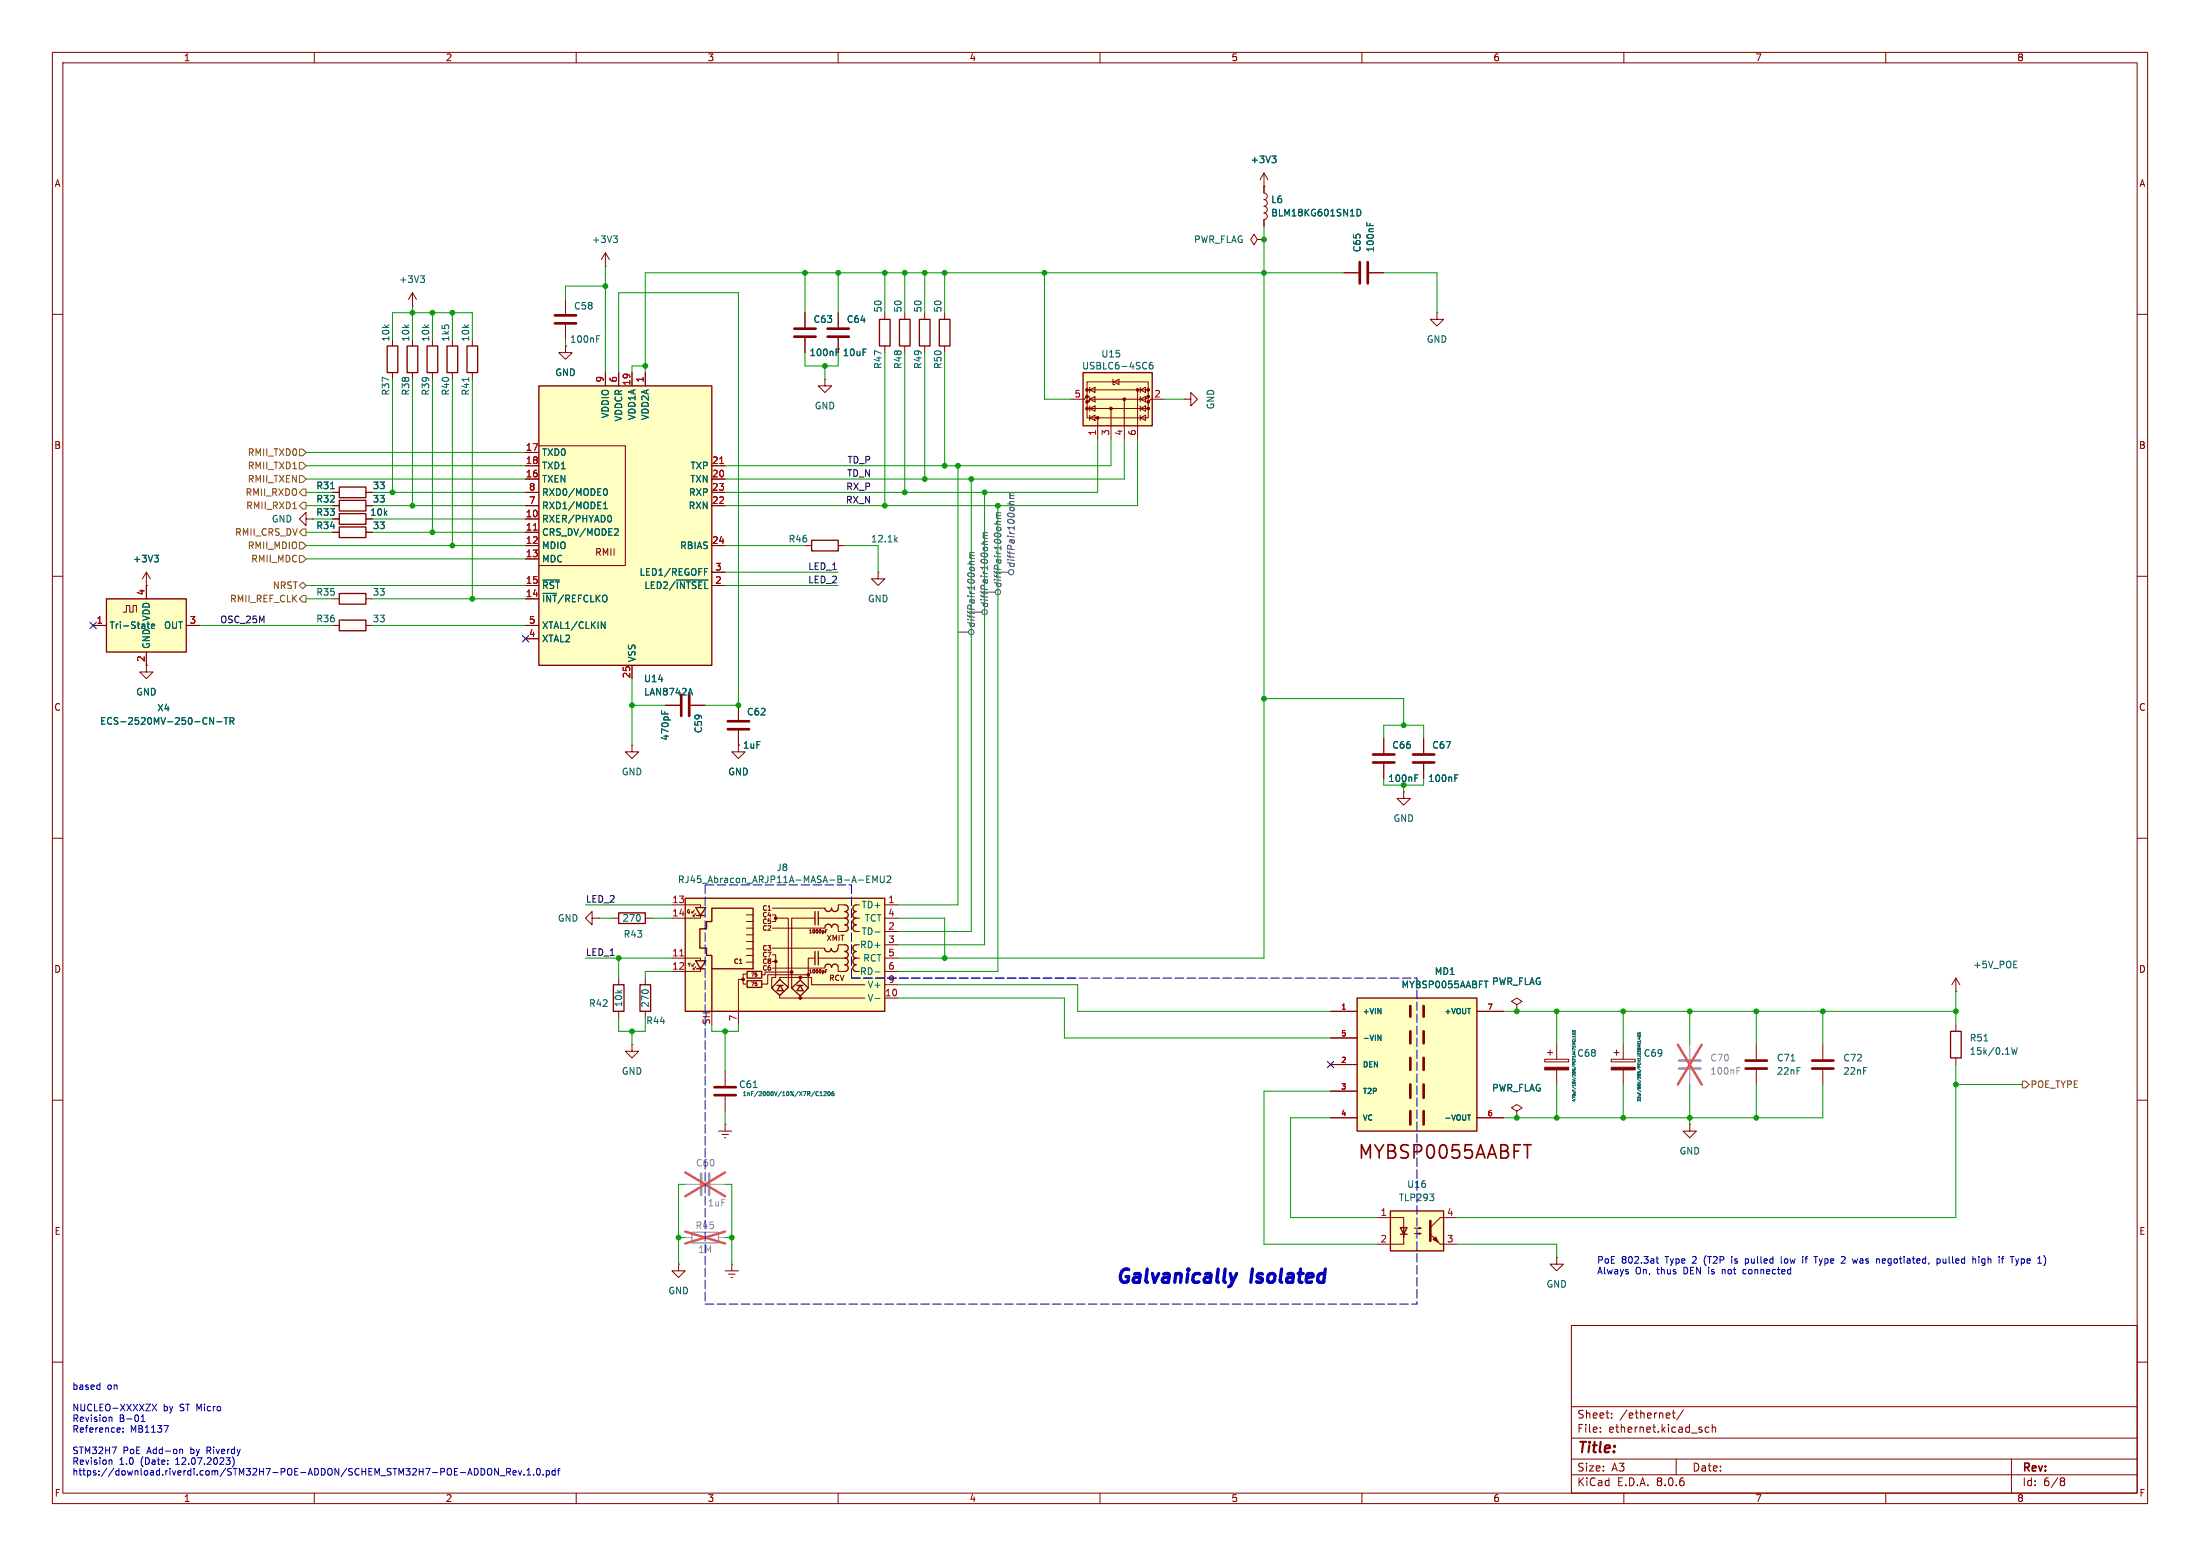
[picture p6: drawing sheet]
<svg xmlns="http://www.w3.org/2000/svg" width="420mm" height="297mm" viewBox="0 0 420 297" stroke-linecap="round" stroke-linejoin="round" font-family="sans-serif">
<g fill="none" stroke="#840000" stroke-width=".19">
<path d="M10 10h400v277h-400zM12 12h396v273h-396zM60 10v2M110 10v2M160 10v2M210 10v2M260 10v2M310 10v2M360 10v2M10 60h2M176.5 59.7v1.3M408 60h2"/>
<path d="M176.5 66v1.3M10 110h2M63.5 119.4h1.3M69.8 119.4h1.3M408 110h2M10 160h2M408 160h2M113 175.3v-1.3l-1.2 1.3 1.2 1.2v-1.2h1.3M114.3 175.3h.1M116.8 175.3h1.3M123.2 175.3h1.3M123.2 186.7v1.3"/>
<path d="M123.2 193v1.3M10 210h2M408 210h2M10 260h2M129.5 241.3v1.3h1.3l-1.3 1.2-1.2-1.2h1.2M129.5 241.3h.1M138.4 242.6h2.6M139.1 243.2h1.2M139.6 243.8h.2M139.7 241.3h.1M139.7 241.3v1.3M300 253h108v32h-108z"/>
<path d="M408 260h2M300 278.5h108M300 274.5h108M300 268.5h108M305.5 273.2v.2M305.5 272.5v.1M307.7 270.5v.2M307.7 269.8v.1M319.2 269.7h.6M319.4 269.2v1.3l.4 .2M320 278.5v3M321.4 269.1l-1.3 1.9"/>
<path d="M326.2 272.5l-.4-.1-.3 .3 .2 .6h.5M326.9 272.5l.2-.1 .3 .1 .1 .9M326.9 271.9v1.5M384 278.5v6.5M60 285v2M110 285v2M160 285v2M210 285v2M260 285v2M300 281.5h108M310 285v2M360 285v2"/>
<path d="M393.6 282.1h.3l.3 .3-.3 .3M393.6 282.7h.3M393.9 282.7l.2 .2 .1 .4-.3 .3h-.3"/>
</g>
<path d="M175.5 61h2v5h-2zM64.8 118.4h5v2h-5zM118.1 174.2h5.1v2.1h-5.1zM122.2 188h2v5h-2z" fill="none" stroke="#840000" stroke-width=".25"/>
<path d="M132.1 235.2h5.1v2h-5.1z" fill="none" stroke="#a1a1a1" stroke-width=".25"/>
<path d="M130.8 236.2h1.3M137.2 236.2h1.2" fill="none" stroke="#a1a1a1" stroke-width=".19"/>
<path d="M130.8 235.1l7.6 2.3M138.4 235.1l-7.6 2.3" fill="none" stroke="#e65255" stroke-width=".46"/>
<path d="M20.3 114.3h15.3v10.2h-15.3z" fill="#ffffc2"/>
<path d="M167.9 61h2v5h-2zM171.7 61h2v5h-2zM179.3 61h2.1v5h-2.1zM20.3 114.3h15.3v10.2h-15.3zM64.8 113.3h5v2h-5z" fill="none" stroke="#840000" stroke-width=".25"/>
<g fill="none" stroke="#840000" stroke-width=".19">
<path d="M153.7 59.7v2.8M160 59.7v2.8M168.9 59.7v1.3M172.7 59.7v1.3M180.3 59.7v1.3M153.7 64.5v2.8M160 64.5v2.8M168.9 66v1.3M172.7 66v1.3M180.3 66v1.3M17.8 119.4h2.5M23.5 116.8h.6v-1.2h.7v1.2h.6v-1.2h.6v1.2"/>
<path d="M27.9 111.8h.1M27.9 109.2v5.1M27.9 109.2l-.7 1.3M27.9 109.2l.8 1.3M35.6 119.4h2.5M63.5 114.3h1.3M69.8 114.3h1.3M27.9 124.5v3.8h1.3l-1.3 1.2-1.2-1.2h1.2M120.6 199.4v1.3h1.3l-1.3 1.2-1.2-1.2h1.2M120.6 199.4h.1M138.4 204.5v2.8M138.4 209.3v2.8"/>
</g>
<g fill="none" stroke="#006464" stroke-width=".19">
<path d="M159.6 67.2h.4M159.6 66.6h.6M28.2 118.7v1.1M29 119.2l-.1 .6M29.3 119.1l.2 .3-.6 .1M29.5 106h.7l-.4 .5M29.5 119.9l-.2 .1M30 106.5l.2 .2v.3l-.2 .3M40.8 137v1.2l-.8-1.2v1.2M41.4 137.8h.9M42.8 137h.7M43.1 137v1.2"/>
<path d="M43.9 137.6h.6l.1-.2v-.3l-.7-.1v1.2M44.2 137.6l.4 .6M143.8 207.6h.7M155.8 209l.4 .1M156.2 208.4l-.4 .1M156.5 209.1h.5M156.5 208.6l.3-.2v.7M157.3 208.4h.3l.1 .2-.5 .5h.5M158.1 208.4h.1a.38 .38 0 0 1 .3 .4 .38 .38 0 0 1-.4 .3l-.1-.3zM159.2 208.4l-.4 .1v.5l.1 .1h.3v-.4h-.3l-.1 .1"/>
</g>
<path d="M151.6 62.7h4.1M151.6 64.3h4.1M158 62.7h4.1M158 64.3h4.1M136.4 207.5h4.1M136.4 209h4.1" fill="none" stroke="#840000" stroke-width=".51"/>
<path d="M130.8 171.5h38.1v21.5h-38.1z" fill="#ffffc2"/>
<g fill="#840000" stroke="#840000" stroke-width=".19">
<circle cx="154.3" cy="186.1" r=".25"/>
<circle cx="152.8" cy="190.5" r=".25"/>
<circle cx="152.8" cy="186.6" r=".25"/>
<circle cx="151.1" cy="185.5" r=".25"/>
<circle cx="148.1" cy="183.5" r=".25"/>
<circle cx="148.1" cy="175.3" r=".25"/>
<circle cx="141.9" cy="186.9" r=".25"/>
</g>
<g fill="none" stroke="#840000" stroke-width=".25">
<path d="M130.8 171.5h38.1v21.5h-38.1zM132.8 173.2h1.9l-1 1.6zM133 174.8h1.5M135.9 173.4h7.9v11.5h-7.9v-2.5h-1v-1.4h-1.3v-3.7h1.3v-1.4h1zM155.6 174v2.5M156.2 174v2.5M157.5 173.4a.64 .64 0 0 0 .6 .6 .64 .64 0 0 0 .6-.6 .64 .64 0 0 0 .7 .6 .64 .64 0 0 0 .6-.6M157.5 177a.64 .64 0 0 1 .6-.6 .64 .64 0 0 1 .6 .6 .64 .64 0 0 1 .7-.6 .64 .64 0 0 1 .6 .6M161.3 172.7a.64 .64 0 0 1 .6 .7 .64 .64 0 0 1-.6 .6 .64 .64 0 0 1 .6 .6 .64 .64 0 0 1-.6 .7 .64 .64 0 0 1 .6 .6 .64 .64 0 0 1-.6 .6 .64 .64 0 0 1 .6 .7 .64 .64 0 0 1-.6 .6M163.4 172.7a.63 .63 0 0 0-.6 .7 .63 .63 0 0 0 .6 .6 .64 .64 0 0 0-.6 .6 .64 .64 0 0 0 .6 .7 .64 .64 0 0 0-.6 .6 .64 .64 0 0 0 .6 .6 .64 .64 0 0 0-.6 .7 .64 .64 0 0 0 .6 .6M132.8 183.4h1.9l-1 1.5zM133 184.9h1.5"/>
<path d="M135.9 184.9v8.1M142.6 187.2h2.8v1.3h-2.8zM142.6 185.4h2.8v1.3h-2.8zM148.3 188.1h1.2M148.8 186.9l1.7 1.6-1.7 1.5-1.5-1.4zM149 188.1l.5 1h-1.2zM151.1 188.6l1.7-1.5 1.5 1.5-1.5 1.5zM152.1 188.1h1.2M152.8 188.1l.5 1h-1.2zM155.6 181.6v2.6M156.2 181.6v2.6M157.4 181a.64 .64 0 0 0 .7 .7 .64 .64 0 0 0 .6-.7 .64 .64 0 0 0 .6 .7 .64 .64 0 0 0 .7-.7"/>
<path d="M157.5 184.7a.64 .64 0 0 1 .6-.7 .64 .64 0 0 1 .6 .7 .64 .64 0 0 1 .7-.7 .64 .64 0 0 1 .6 .7M161.3 184.2a.64 .64 0 0 1 .6 .6 .64 .64 0 0 1-.6 .6M161.3 180.3a.64 .64 0 0 1 .6 .7 .64 .64 0 0 1-.6 .6 .64 .64 0 0 1 .6 .6 .64 .64 0 0 1-.6 .7 .64 .64 0 0 1 .6 .6 .64 .64 0 0 1-.6 .7M163.4 184.2a.63 .63 0 0 0-.6 .6 .63 .63 0 0 0 .6 .6M163.4 180.3a.63 .63 0 0 0-.6 .7 .63 .63 0 0 0 .6 .6 .64 .64 0 0 0-.6 .6 .64 .64 0 0 0 .6 .7 .64 .64 0 0 0-.6 .6 .64 .64 0 0 0 .6 .7"/>
</g>
<g fill="none" stroke="#840000" stroke-width=".19">
<path d="M226.1 76.2h1.2v-1.3l1.3 1.3-1.3 1.3v-1.3M226.1 76.2h.1M167.6 109.2v1.3h1.3l-1.3 1.3-1.2-1.3h1.2M167.6 109.2h.1M128.3 172.7h5.4v.5M132.1 174v.2M132.3 174.6v.3M132.6 173.7l-.5 .5h.2M132.8 174.4l-.5 .5h.3M133.7 174.8v.5h-5.4M142.5 177.2h1.3M142.5 179.7h1.3"/>
<path d="M142.5 178.4h1.3M142.5 175.9h1.3M142.5 174.6h1.3M147.4 174.6h.7v1.3h-.7M147.4 177.2h10.1M147.4 173.4h10.1M148.1 175.3h2.4v13.2M155.6 175.3h-4.5v13.3M156.2 175.3h5.1M157.6 177.8h.2M157.9 177.5h-.3v.6M160 177.2v.6h1.3"/>
<path d="M161.3 172.7h-1.3v.7M163.4 177.8h.7M163.4 175.3h.7M163.4 172.7h.7M168.9 177.8h2.5M168.9 175.3h2.5M168.9 172.7h2.5M128.3 182.9h5.4v.5M132.1 184.2v.2M132.3 184.8v.2M132.6 183.9l-.5 .5h.2M132.8 184.5l-.5 .5h.3"/>
<path d="M133.7 184.9v.5h-5.4M141.9 186.9h-.9v8.7M142.5 185.9h-.6v1.9h.6M142.5 182.4h1.3M142.5 181.1h1.3M142.5 183.6h1.3M147.4 182.2h.7v1.3h-.7M147.4 184.8h10.1M147.4 181h10M148.1 183.4v3.2h-.8v2M148.8 186.9v-.3h6.1v1.4h10.2M148.8 190v.5h16.3"/>
<path d="M151.1 185.5h-5.1v.6h-.6M152.8 190.1v.3M153 186.6h-.2v.5M154.3 186.1h-7.7v1.7h-1.2M155.6 182.9h-1.3v5.7M156.2 182.9h5.1M157.6 185.4h.2M157.9 185.1h-.3v.6M160 184.8v.6h1.3M161.3 180.3h-1.3v.7M163.4 185.4h.7M163.4 182.9h.7"/>
<path d="M163.4 180.3h.7M168.9 185.4h2.5M168.9 182.9h2.5M168.9 180.3h2.5M168.9 190.5h2.5M168.9 188h2.5"/>
</g>
<path d="M163.9 168h1M165.5 167.8h.4M166.1 167.2h-.6v1.3h.6M166.6 168.5v-1.3l.4 .9 .5-.9v1.3M167 177.9h1M168.1 167.2v1l.2 .3 .4-.1 .1-.2v-1M169.3 167.3l.5-.1 .3 .4-.8 .9h.8M167 190.6h1M167 185.5h1" fill="none" stroke="#006464" stroke-width=".19"/>
<path d="M129.8 182.5h.7" fill="none" stroke="#a90000" stroke-width=".19"/>
<path d="M206.8 71.1h13.2v10.2h-13.2z" fill="#ffffc2"/>
<g fill="#840000" stroke="#840000" stroke-width=".19">
<circle cx="209.5" cy="79.8" r=".25"/>
<circle cx="219.2" cy="78" r=".25"/>
<circle cx="212.1" cy="78" r=".25"/>
<circle cx="207.5" cy="78" r=".25"/>
<circle cx="219.2" cy="76.7" r=".25"/>
<circle cx="207.5" cy="76.7" r=".25"/>
<circle cx="214.6" cy="76.2" r=".25"/>
<circle cx="219.2" cy="75.7" r=".25"/>
<circle cx="207.5" cy="75.7" r=".25"/>
<circle cx="219.2" cy="74.4" r=".25"/>
<circle cx="217.2" cy="74.4" r=".25"/>
<circle cx="207.5" cy="74.4" r=".25"/>
</g>
<g fill="none" stroke="#840000" stroke-width=".19">
<path d="M241.3 35.6h.1M241.3 33l-.8 1.3M241.3 33v2.6M241.3 33l.8 1.3M207.5 74.4v-1.5h11.7v1.5M207.5 78v1.8h11.7v-1.8M207.5 75.7l-.5 .5h-2.5M208 79.8l1-.6v1.1zM208 78l1-.5v1zM208 76.2l1-.5v1zM208 74.4l1-.5v1zM208 73.9v1"/>
<path d="M208 75.7v1M208 77.5v1M208 79.2v1.1M209.5 79.8v4M212.1 78v5.8M212.5 72.4v1h.4M212.6 72.9l1-.5v1zM214.6 76.2v7.6M217.2 74.4v9.4M217.7 79.8l1-.6v1.1zM217.7 78l1-.5v1zM217.7 76.2l1-.5v1z"/>
<path d="M217.7 74.4l1-.5v1zM217.7 73.9v1M217.7 75.7v1M217.7 77.5v1M217.7 79.2v1.1M219.2 75.7v-1.3h-11.7v2.3M219.2 75.7l-.5 .5h-10.7l-.5 .5M219.2 75.7v1M222.2 76.2h-2.5l-.5 .5v1.3h-11.7v-1.3M58.4 99.1v-1.3l-1.3 1.3 1.3 1.2v-1.2h1.3M59.7 99.1h.1M63.5 96.5h1.3"/>
<path d="M63.5 99.1h1.3M63.5 94h1.3M69.8 96.5h1.3M69.8 99.1h1.3M69.8 94h1.3M63.5 101.6h1.3M69.8 101.6h1.3M264.2 141v2.8M264.2 145.8v2.8M268 151.1v1.3h1.2l-1.2 1.3-1.3-1.3h1.3M268 151.1h.1M271.8 141v2.8"/>
<path d="M271.8 145.8v2.8"/>
</g>
<path d="M206.8 71.1h13.2v10.2h-13.2zM64.8 95.5h5v2h-5zM64.8 98h5v2.1h-5zM64.8 93h5v2h-5zM64.8 100.6h5v2h-5z" fill="none" stroke="#840000" stroke-width=".25"/>
<path d="M242.8 29.8h.8l-.4 .5M243.4 30.3l.2 .2v.3l-.2 .3M220 69.2h-.4a.86 .86 0 0 0 0 1.2l.5-.1v-.4l-.2-.3-.4 .1-.1 .2M63.1 93.3h.7M270.1 148.5h.4M270.1 147.9h.6M277.7 148.5h.5M277.7 147.9h.6" fill="none" stroke="#006464" stroke-width=".19"/>
<path d="M262.1 144h4.1M262.1 145.5h4.1M269.7 144h4.1M269.7 145.5h4.1" fill="none" stroke="#840000" stroke-width=".51"/>
<path d="M259.1 190.5h22.8v25.4h-22.8z" fill="#ffffc2"/>
<path d="M269.2 192v2.1M269.2 196.9v2.2M271.8 192v2.1M271.8 196.9v2.2M269.2 201.9v2.3M269.2 207v2.6M269.2 212.1v2.5M271.8 201.9v2.3M271.8 207v2.6M271.8 212.1v2.5" fill="none" stroke="#840000" stroke-width=".51"/>
<path d="M259.1 190.5h22.8v25.4h-22.8z" fill="none" stroke="#840000" stroke-width=".25"/>
<path d="M290.9 218.5h1.4" fill="none" stroke="#840000" stroke-width=".32"/>
<path d="M254 193h5.1M254 198.1h5.1M281.9 193h5.1M254 203.2h5.1M254 208.3h5.1M254 213.4h5.1M281.9 213.4h5.1" fill="none" stroke="#840000" stroke-width=".19"/>
<path d="M263.1 197.6l.5 1v-1M283.3 187.3h.8M280.1 212.8h.6" fill="none" stroke="#006464" stroke-width=".19"/>
<path d="M265.4 231.1h10.2v7.7h-10.2z" fill="#ffffc2"/>
<path d="M154.9 103.1h5.1v2.1h-5.1zM117.1 188h2v5h-2zM372.4 196.9h2v5h-2zM265.4 231.1h10.2v7.7h-10.2zM267.3 234.3h1.3l-.6 1.3zM267.3 235.6h1.3" fill="none" stroke="#840000" stroke-width=".25"/>
<g fill="none" stroke="#840000" stroke-width=".19">
<path d="M241.3 38.1a.64 .64 0 0 1 .6 .6 .64 .64 0 0 1-.6 .7 .64 .64 0 0 1 .6 .6 .64 .64 0 0 1-.6 .7 .63 .63 0 0 1 .6 .6 .63 .63 0 0 1-.6 .6v1.3M241.3 35.6v1.2a.63 .63 0 0 1 .6 .7 .63 .63 0 0 1-.6 .6M115.6 50.8h.1M115.6 48.3l-.8 1.2M115.6 48.3v2.5M115.6 48.3l.7 1.2M240 45.7l-.6-1-.6 1 .6 1 .6-1h1.3M241.3 45.7h.1M256.5 52.1h2.8M261.4 52.1h2.8M274.3 59.7v1.3h1.3l-1.3 1.2-1.3-1.2h1.3M274.3 59.7h.1"/>
<path d="M157.5 72.4v1.3h1.2l-1.2 1.2-1.3-1.2h1.3M157.5 72.4h.1M153.7 104.1h1.2M160 104.1h1.3M118.1 186.7v1.3M118.1 193v1.3M289.6 191.8l1-.7-1-.6-1.1 .6 1.1 .7v1.2M289.6 193h.1M297.2 199.4v2.8M309.9 199.4v2.8M335.3 199.4v2.8M348 199.4v2.8"/>
<path d="M373.4 189.2h.1M373.4 186.7l-.8 1.3M373.4 186.7v2.5M373.4 195.6v1.3M373.4 186.7l.7 1.3M137.2 215.9h2.5M137.8 216.5h1.3M138.3 217.2h.3M138.4 214.6h.1M138.4 214.6v1.3M289.6 212.1l1-.6-1-.7-1.1 .7 1.1 .6v1.3M289.6 213.4h.1"/>
<path d="M294.9 202.2h4.6v.5h-4.6zM295.4 200.9h1M295.9 200.4v1M297.2 204.2v2.8M307.6 202.2h4.6v.5h-4.6zM308.1 200.9h1M308.6 200.4v1M309.9 204.2v2.8M322.6 214.6v1.3h1.2l-1.2 1.3-1.3-1.3h1.3M322.6 214.6h.1M335.3 204.2v2.8M348 204.2v2.8"/>
<path d="M373.4 201.9v1.3M262.9 232.4h5.1v3.8v-1.9M268 235.6v1.9h-5.1M270 235.5h1.3l-.4 .1v-.3l.4 .2M270 234.4h1.3l-.4 .2v-.3l.4 .1M275 237.5h3.1M278.1 232.4h-3.1l-2 1.9M297.2 240v1.3h1.2l-1.2 1.3-1.3-1.3h1.3M297.2 240h.1"/>
</g>
<g fill="#840000" stroke="#840000" stroke-width=".19">
<path d="M273 235.6l2 1.9z"/>
<path d="M273.6 236.6l.5-.5 .5 1z"/>
<path d="M307.6 203.7h4.6v.5h-4.6z"/>
<path d="M294.9 203.7h4.6v.5h-4.6z"/>
</g>
<path d="M259.6 50v4.1M261.1 50v4.1M333.2 204h4.1M333.2 202.4h4.1M345.9 204h4.1M345.9 202.4h4.1M273 233v3.9" fill="none" stroke="#840000" stroke-width=".51"/>
<g fill="none" stroke="#006464" stroke-width=".19">
<path d="M259.1 39.9a.64 .64 0 0 1 .7 .7 .64 .64 0 0 1-.7 .6zM117.1 45h.8l-.5 .5M117.6 45.5l.3 .3v.3l-.3 .2M260.9 42.5v.6M261.5 42.6v.5M170.9 103l.4 .4M171.3 102.6l-.5 .5M300.2 197.2a.23 .23 0 0 0 .3 .3 .23 .23 0 0 0 .2-.3l-.2 .1M300.2 196.7v.2M300.2 196.9h.1M300.3 196.9l.3-.2 .1 .3M300.7 197.7v.3"/>
<path d="M300.7 198.1v.2h-.5M300.7 197.8h-.5l.1 .2M312.7 197.1v.3l.4-.3v.3M312.7 197.6a.23 .23 0 0 0 .2 .3 .23 .23 0 0 0 .2-.3l-.2 .1M312.8 198.1h.4M313 198.1v.3l-.4-.1M313.2 198.5v.3h-.6M378.8 198.7h.7M384 200l.3 1.2 .3-.9 .2 .9 .3-1.2M384.4 184.7h.7M384.4 183.5h.7M341.9 202.5h.7"/>
<path d="M272.9 227.9h.8l-.4 .5M273.7 228.5v.6"/>
</g>
<path d="M320.5 204h4.1M320.5 202.4h4.1M133.9 224v4.1M135.4 224v4.1" fill="none" stroke="#a1a1a1" stroke-width=".51"/>
<path d="M322.6 199.4v2.8M322.6 204.2v2.8M130.8 226.1h2.8M135.6 226.1h2.8" fill="none" stroke="#a1a1a1" stroke-width=".19"/>
<path d="M331.6 204.4h.4M331.6 203.8h.6" fill="none" stroke="#989898" stroke-width=".19"/>
<path d="M320.3 199.4l4.6 7.6M324.9 199.4l-4.6 7.6M130.8 223.8l7.6 4.5M138.4 223.8l-7.6 4.5" fill="none" stroke="#e65255" stroke-width=".46"/>
<path d="M102.9 73.7h33v53.3h-33z" fill="#ffffc2"/>
<path d="M73.9 66h2v5.1h-2zM77.7 66h2.1v5.1h-2.1zM81.5 66h2.1v5.1h-2.1zM85.3 66h2.1v5.1h-2.1zM89.2 66h2v5.1h-2zM102.9 73.7h33v53.3h-33z" fill="none" stroke="#840000" stroke-width=".25"/>
<g fill="none" stroke="#840000" stroke-width=".19">
<path d="M241.3 35.6h.1M241.3 35.6v1.2M78.7 58.4h.1M78.7 55.9v2.5M78.7 55.9l-.7 1.3M78.7 55.9l.8 1.3M107.9 57.2v2.7M153.7 59.7v2.8M160 59.7v2.8M241.3 41.9v1.3M256.5 52.1h2.8M261.4 52.1h2.8"/>
<path d="M74.9 64.8v1.2M74.9 71.1v1.3M78.7 64.8v1.2M78.7 71.1v1.3M82.5 64.8v1.2M82.5 71.1v1.3M86.4 64.8v1.2M86.4 71.1v1.3M90.2 64.8v1.2M90.2 71.1v1.3M107.9 66v1.3h1.3l-1.3 1.3-1.2-1.3h1.2M107.9 66h.1"/>
<path d="M107.9 62v2.8M115.6 71.1v2.6M118.1 71.1v2.6M120.6 71.1v2.6M123.2 71.1v2.6M153.7 64.5v2.8M160 64.5v2.8M63.5 99.1h1.3M63.5 96.5h1.3M63.5 94h1.3M69.8 99.1h1.3M69.8 96.5h1.3"/>
<path d="M69.8 94h1.3M100.3 99.1h2.6M100.3 91.4h2.6M100.3 86.4h2.6M100.3 88.9h2.6M100.3 96.5h2.6M100.3 94h2.6M102.9 85.1h16.5v22.9h-16.5M135.9 91.4h2.5M135.9 88.9h2.5M135.9 96.5h2.5M135.9 94h2.5"/>
<path d="M17.8 119.4h2.5M27.9 111.8h.1M27.9 111.8v2.5M35.6 119.4h2.5M63.5 101.6h1.3M69.8 101.6h1.3M100.3 101.6h2.6M100.3 104.1h2.6M100.3 106.7h2.6M100.3 114.3h2.6M100.3 111.8h2.6M100.3 119.4h2.6"/>
<path d="M135.9 104.1h2.5M135.9 111.8h2.5M135.9 109.2h2.5M27.9 124.5v2.5M100.3 121.9h2.6M120.6 127v2.5M127 134.6h2.8M131.8 134.6h2.8M141 134.6v2.8M141 139.4v2.8M120.6 142.2v1.3h1.3l-1.3 1.3-1.2-1.3h1.2M120.6 142.2h.1"/>
<path d="M141 142.2v1.3h1.2l-1.2 1.3-1.3-1.3h1.3M141 142.2h.1M264.2 141v2.8M264.2 145.8v2.8M271.8 141v2.8M271.8 145.8v2.8M254 193h5.1M254 198.1h5.1M281.9 193h5.1M289.6 193h.1M254 203.2h5.1M254 208.3h5.1"/>
<path d="M254 213.4h5.1M281.9 213.4h5.1M289.6 213.4h.1"/>
</g>
<g fill="none" stroke="#006464" stroke-width=".19">
<path d="M242.8 29.8h.8l-.4 .5M243.4 30.3l.2 .2v.3l-.2 .3M259.1 39.9a.64 .64 0 0 1 .7 .7 .64 .64 0 0 1-.7 .6zM80.3 52.6h.7l-.4 .5M80.8 53.1l.2 .3v.3l-.2 .2M260.9 42.5v.6M261.5 42.6v.5M89.5 72.1v.7M113.9 64.7h.4M113.9 64.1h.6M159.6 67.2h.4M159.6 66.6h.6"/>
<path d="M63.1 93.3h.7M115.2 97.1h.7M115.2 96.2l.4-.4v1.3M115.4 93.4l.1-.1a.68 .68 0 0 1 .5 .6 .68 .68 0 0 1-.5 .7l-.1-.1M116.3 98.4a.68 .68 0 0 1 .4 .6 .68 .68 0 0 1-.4 .6M28.2 118.7v1.1M29 119.2l-.1 .6M29.3 119.1l.2 .3-.6 .1M29.5 106h.7l-.4 .5M29.5 119.9l-.2 .1M30 106.5l.2 .2v.3l-.2 .3M103.6 110.7h3.2"/>
<path d="M114.8 118.7l.7 1.3v-1.3M117.8 100.9l.3 .3-.1 .3-.7 .7h.8M129.1 110.7h6.1M134.5 109.1h.4M134.5 108.5h.6M40.8 137v1.2l-.8-1.2v1.2M41.4 137.8h.9M42.8 137h.7M43.1 137v1.2M43.9 137.6h.6l.1-.2v-.3l-.7-.1v1.2M44.2 137.6l.4 .6M126.3 135.7v.6"/>
<path d="M126.9 135.9v.4M131.5 132.3h.6M131.8 131.4l.4 1.3M270.1 148.5h.4M270.1 147.9h.6M277.7 148.5h.5M277.7 147.9h.6M263.1 197.6l.5 1v-1M283.3 187.3h.8M280.1 212.8h.6"/>
</g>
<path d="M137.4 88.5h.7M101.8 101.2h.8" fill="none" stroke="#a90000" stroke-width=".19"/>
<path d="M105.9 60.2h4.1M105.9 61.7h4.1M130 132.6v4.1M131.6 132.6v4.1M138.9 137.7h4.1M138.9 139.2h4.1" fill="none" stroke="#840000" stroke-width=".51"/>
<g fill="none" stroke="#484848" stroke-width=".19">
<path d="M190.2 98.9l.9 .1M190.4 98.4l-.2 .1 .2 .4M190.4 98.4l.7 .1M191.1 99.6l-.7-.1-.2 .4M191.1 97.9h-.8l-.1 .3 .2 .2M192.8 95.1l.8 .1M193 94.6l-.2 .1 .1 .4M193 94.6h.6M193.6 95.8l-.6-.1-.2 .3M193.6 94.1h-.8v.3l.2 .2M185.2 106.5l.8 .1M185.3 106l-.1 .1 .1 .4"/>
<path d="M185.3 106l.7 .1M185.4 116.8h2.1M186 107.2l-.7-.1-.1 .4M186 105.5h-.8v.3l.1 .2M187.7 102.7l.8 .1M187.9 102.2l-.2 .1 .1 .4M187.9 102.2l.6 .1M188 113h2M188.5 103.4l-.6-.1-.2 .4M188.5 101.7h-.7l-.1 .3 .2 .2M190.5 109.2h2M182.9 120.7h2"/>
<circle cx="188" cy="116.8" r=".51"/>
<circle cx="190.5" cy="113" r=".51"/>
<circle cx="193" cy="109.2" r=".51"/>
<circle cx="185.4" cy="120.7" r=".51"/>
</g>
<path d="M55.9 97.1h.7M57.1 90.8h.7l.6 .6-.6 .7h-.7zM57.1 85.7h.7l.6 .7-.6 .6h-.7zM57.1 88.3h.7l.6 .6-.6 .6h-.7zM57.8 95.9h.6v1.3h-.6l-.7-.7zM57.8 93.3h.6v1.3h-.6l-.7-.6zM57.1 111.8l.7-.7 .6 .7-.6 .6zM57.1 106h.7l.6 .7-.6 .6h-.7zM57.1 103.5h.7l.6 .6-.6 .7h-.7zM57.8 113.7h.6v1.2h-.6l-.7-.6zM57.8 101h.6v1.2h-.6l-.7-.6zM386.1 206.4h.6l.6 .6-.6 .6h-.6z" fill="none" stroke="#725600" stroke-width=".19"/>
<g fill="none" stroke="#0000c2" stroke-width=".19">
<path d="M316.3 239.8v1.1l.3 .2M330.6 239.8v.2M340 239.8v1.1l.2 .2M344.9 239.8l-.1 .2v1.1M346.3 239.8h.7M377.8 239.8v.2M383.8 239.8h.7M316.1 240.3h.5M328.8 242.3v.9M328.8 242.4h.1M330.6 240.3v.8M333.2 241.1h.4"/>
<path d="M333.2 240.3v1.2M333.2 242.3l-.4 .1-.1 .2 .1 .4 .4 .2M333.6 240.3h-.4M344.6 240.3h.5M359.9 240.3h-.4l-.2 .2 .1 .6h.5M359.9 240.6l-.6 .1M369.8 240.3h.4l.2 .2-.1 .6h-.5M369.8 240.3v1.2M370.9 240.3l.1 .8h.3l.2-.1M371.5 240.3v.8M377.8 240.3v.8M378.4 241.5h.3"/>
<path d="M378.8 240.3h-.4l-.1 .2 .1 .5 .4 .1M385.9 241.1h.3M385.9 240.3v1.2M386.2 240.3h-.3M19 264.4h.1M19.1 263.9v1.3M19.1 265.1l-.1 .1M20.9 270.5h.4l.1 .8M20.9 278.7h.4l.1 .8M22.8 272.5l.1 .3-.6 .2M22.9 273.3l-.1 .1M23.5 273.3v.1"/>
<path d="M23.5 272.6v.1M26.9 271.3h.8M26.9 270.4l.4-.3v1.2M29.1 268l.8 1.3M29.9 268l-.8 1.3M31.3 272.1h.8l-.5 1.3M34.4 276.7h.4l.1 .8M43.7 278.7l.2 .3v.3l-.2 .2M44.7 278.6v.6l-.3 .7M93.2 280.3h.1a.43 .43 0 0 1 .6 .4v.4a.42 .42 0 0 1-.2 .4 .42 .42 0 0 1-.5 0M95.2 280.3v1.3l-.8-1.3v1.3M95.5 281.7h.9"/>
<path d="M96.7 281l.6-.1 .2-.2-.1-.3-.7-.1v1.3M97 281l.5 .6M97.9 281.1l.6-.1v-.2l-.4-.1-.2 .2 .1 .6h.5M99 280.7l.3 .9 .3-.9M100.1 281.4v.2M100.6 281.6h.7M100.6 280.7l.4-.4v1.3M101.9 281.4v.2M102.6 280.3h.1a.68 .68 0 0 1 .5 .6 .68 .68 0 0 1-.5 .7 .84 .84 0 0 1-.1-1.3zM103.7 281.4v.2M104.3 280.8l.4-.1 .2 .3-.1 .5h-.5M104.3 280.7v1.3"/>
<path d="M106 280.8l-.4-.1-.2 .3 .1 .5h.5M106 280.3v1.3M106.4 280.7h.5M106.9 280.3l-.3 .2v1.1"/>
</g>
<path d="M234.9 243.1l.4 1.7M235.3 244.8l-.3 .6M236.1 243.1l-.8 1.7" fill="none" stroke="#0000c2" stroke-width=".63"/>
<path d="M134.6 168.9h28M134.6 168.9v80M162.6 168.9v17.8M162.6 186.7h43.1M162.6 186.7h107.9M270.5 186.7v62.2M134.6 248.9h135.9" fill="none" stroke="#0000c2" stroke-width=".19" stroke-dasharray="1.7 .6"/>
<g fill="none" stroke="#009600" stroke-width=".19">
<path d="M78.7 58.4v6.4M82.5 59.7v5.1M86.4 59.7v5.1M115.6 54.6h-7.7v2.6M115.6 50.8v20.3M153.7 52.1v7.6M160 52.1v7.6M168.9 52.1v7.6M172.7 52.1v7.6M176.5 52.1v7.6M180.3 52.1v7.6M199.4 52.1v24.1h5.1"/>
<path d="M241.3 43.2v139.7h-69.9M256.5 52.1h-133.3v19M264.2 52.1h10.1v7.6M74.9 64.8v-5.1h15.3v5.1M74.9 72.4v21.6M78.7 72.4v24.1M82.5 72.4v29.2M86.4 72.4v31.7M90.2 72.4v41.9M107.9 64.8v1.2M118.1 71.1v-15.2h22.9v78.7h-6.4M123.2 69.9h-2.6v1.2"/>
<path d="M153.7 67.3v2.6h6.3v-2.6M157.5 69.9v2.5M168.9 67.3v29.2M172.7 67.3v26.7M176.5 67.3v24.1M180.3 67.3v21.6M222.2 76.2h3.9M58.4 94h5.1M58.4 88.9h41.9M58.4 91.4h41.9M58.4 86.4h41.9M58.4 96.5h5.1"/>
<path d="M59.7 99.1h3.8M71.1 94h29.2M71.1 99.1h29.2M71.1 96.5h29.2M182.9 88.9v83.8h-11.5M185.4 91.4v86.4h-14M188 94v86.3h-16.6M190.5 96.5v88.9h-19.1M209.5 83.8v10.2h-71.1M212.1 83.8v5.1h-73.7M214.6 83.8v7.6h-76.2M217.2 83.8v12.7h-78.8"/>
<path d="M38.1 119.4h25.4M58.4 114.3h5.1M58.4 104.1h41.9M58.4 111.8h41.9M58.4 101.6h5.1M58.4 106.7h41.9M71.1 114.3h29.2M71.1 101.6h29.2M71.1 119.4h29.2M138.4 104.1h15.3M138.4 111.8h21.6M138.4 109.2h21.6"/>
<path d="M161.3 104.1h6.3v5.1M120.6 129.5v12.7M120.6 134.6h6.4M241.3 133.4h26.7v5M264.2 148.6v1.3h7.6v-1.3M264.2 141v-2.6h7.6v2.6M268 149.9v1.2M111.8 172.7h16.5M114.3 175.3h2.5M124.5 175.3h3.8M171.4 175.3h8.9v7.6M111.8 182.9h16.5"/>
<path d="M118.1 182.9v3.8M118.1 194.3v2.6h5.1v-2.6M120.6 196.9v2.5M128.3 185.4h-5.1v1.3M135.9 195.6v1.3h5.1v-1.3M138.4 196.9v7.6M171.4 188h34.3v5h48.3M171.4 190.5h31.8v7.6h50.8M287 193h86.4M297.2 193v6.4M309.9 193v6.4M322.6 193v6.4"/>
<path d="M335.3 193v6.4M348 193v6.4M373.4 189.2v6.4M138.4 212.1v2.5M254 213.4h-7.6v19h16.5M254 208.3h-12.7v29.2h21.6M297.2 207v6.4M309.9 207v6.4M322.6 207v7.6M335.3 207v6.4M348 207v6.4h-61M373.4 203.2v29.2h-95.3"/>
<path d="M373.4 207h12.7M129.5 236.2h1.3M130.8 226.1h-1.3v15.2M138.4 236.2h1.3M138.4 226.1h1.3v15.2M278.1 237.5h19.1v2.5"/>
</g>
<path d="M17.2 118.8l1.2 1.2M18.4 118.8l-1.2 1.2M99.7 121.3l1.2 1.2M100.9 121.3l-1.2 1.2M253.4 202.6l1.2 1.2M254.6 202.6l-1.2 1.2" fill="none" stroke="#000084" stroke-width=".19"/>
<g fill="#009600" stroke="#009600" stroke-width=".19">
<circle cx="90.2" cy="114.3" r=".46"/>
<circle cx="115.6" cy="54.6" r=".46"/>
<circle cx="123.2" cy="69.9" r=".46"/>
<circle cx="141" cy="134.6" r=".46"/>
<circle cx="82.5" cy="59.7" r=".46"/>
<circle cx="78.7" cy="59.7" r=".46"/>
<circle cx="86.4" cy="59.7" r=".46"/>
<circle cx="74.9" cy="94" r=".46"/>
<circle cx="78.7" cy="96.5" r=".46"/>
<circle cx="180.3" cy="88.9" r=".46"/>
<circle cx="182.9" cy="88.9" r=".46"/>
<circle cx="188" cy="94" r=".46"/>
<circle cx="190.5" cy="96.5" r=".46"/>
<circle cx="168.9" cy="96.5" r=".46"/>
<circle cx="185.4" cy="91.4" r=".46"/>
<circle cx="168.9" cy="52.1" r=".46"/>
<circle cx="160" cy="52.1" r=".46"/>
<circle cx="153.7" cy="52.1" r=".46"/>
<circle cx="172.7" cy="52.1" r=".46"/>
<circle cx="176.5" cy="52.1" r=".46"/>
<circle cx="86.4" cy="104.1" r=".46"/>
<circle cx="82.5" cy="101.6" r=".46"/>
<circle cx="120.6" cy="134.6" r=".46"/>
<circle cx="176.5" cy="91.4" r=".46"/>
<circle cx="172.7" cy="94" r=".46"/>
<circle cx="157.5" cy="69.9" r=".46"/>
<circle cx="309.9" cy="193" r=".46"/>
<circle cx="297.2" cy="193" r=".46"/>
<circle cx="309.9" cy="213.4" r=".46"/>
<circle cx="322.6" cy="213.4" r=".46"/>
<circle cx="322.6" cy="193" r=".46"/>
<circle cx="289.6" cy="213.4" r=".46"/>
<circle cx="289.6" cy="193" r=".46"/>
<circle cx="297.2" cy="213.4" r=".46"/>
<circle cx="120.6" cy="196.9" r=".46"/>
<circle cx="118.1" cy="182.9" r=".46"/>
<circle cx="129.5" cy="236.2" r=".46"/>
<circle cx="199.4" cy="52.1" r=".46"/>
<circle cx="180.3" cy="52.1" r=".46"/>
<circle cx="241.3" cy="45.7" r=".46"/>
<circle cx="241.3" cy="52.1" r=".46"/>
<circle cx="335.3" cy="193" r=".46"/>
<circle cx="348" cy="193" r=".46"/>
<circle cx="373.4" cy="207" r=".46"/>
<circle cx="373.4" cy="193" r=".46"/>
<circle cx="335.3" cy="213.4" r=".46"/>
<circle cx="139.7" cy="236.2" r=".46"/>
<circle cx="138.4" cy="196.9" r=".46"/>
<circle cx="180.3" cy="182.9" r=".46"/>
<circle cx="241.3" cy="133.4" r=".46"/>
<circle cx="268" cy="138.4" r=".46"/>
<circle cx="268" cy="149.9" r=".46"/>
</g>
<text font-size="3.5" fill="#840000" x="259.1" y="221.6">MYBSP0055AABFT</text>
<g font-size="3.5" fill="#0000c2">
<text x="212.9" y="245.1">Galvanically</text>
<text x="239.2" y="245.1">Isolated</text>
</g>
<text font-size="2.8" fill="#840000" x="301" y="277.9">Title:</text>
<g font-size="2.1" fill="#840000">
<text x="301" y="273.7">File:</text>
<text x="301" y="271">Sheet:</text>
<text x="307.1" y="273.7">ethernet.kicad_sch</text>
<text x="309.2" y="271">/ethernet/</text>
<text x="301" y="281.1">Size:</text>
<text x="307.6" y="281.1">A3</text>
<text x="323" y="281.1">Date:</text>
<text x="386" y="281.3">Rev:</text>
<text x="301" y="283.9">KiCad</text>
<text x="308.7" y="283.9">E.D.A.</text>
<text x="316.3" y="283.9">8.0.6</text>
<text x="386" y="283.9">Id:</text>
<text x="390.1" y="283.9">6/8</text>
</g>
<g font-size="1.8" fill="#840000">
<text x="35" y="11.9">1</text>
<text x="85" y="11.9">2</text>
<text x="135" y="11.9">3</text>
<text x="185" y="11.9">4</text>
<text x="235" y="11.9">5</text>
<text x="285" y="11.9">6</text>
<text x="335" y="11.9">7</text>
<text x="385" y="11.9">8</text>
<text x="10.3" y="35.9">A</text>
<text x="408.3" y="35.9">A</text>
<text x="10.3" y="85.9">B</text>
<text x="408.2" y="85.9">B</text>
<text x="113.5" y="106.3">RMII</text>
<text x="10.3" y="135.9">C</text>
<text x="408.2" y="135.9">C</text>
<text x="10.3" y="185.9">D</text>
<text x="408.2" y="185.9">D</text>
<text x="10.3" y="235.9">E</text>
<text x="408.3" y="235.9">E</text>
<text x="10.3" y="285.9">F</text>
<text x="35" y="286.9">1</text>
<text x="85" y="286.9">2</text>
<text x="135" y="286.9">3</text>
<text x="185" y="286.9">4</text>
<text x="235" y="286.9">5</text>
<text x="285" y="286.9">6</text>
<text x="335" y="286.9">7</text>
<text x="385" y="286.9">8</text>
<text x="408.3" y="285.9">F</text>
</g>
<g font-size="1.8" fill="#006464">
<text x="238.7" y="31.3">+3V3</text>
<text x="242.6" y="41.5">BLM18KG601SN1D</text>
<text x="242.6" y="39">L6</text>
<text x="112.9" y="46.6">+3V3</text>
<text x="227.8" y="46.6">PWR_FLAG</text>
<text x="259.9" y="48.3" transform="rotate(-90 259.9 48.3)">C65</text>
<text x="262.5" y="48.3" transform="rotate(-90 262.5 48.3)">100nF</text>
<text x="76.1" y="54.2">+3V3</text>
<text x="109.5" y="59.3">C58</text>
<text x="168.5" y="59.7" transform="rotate(-90 168.5 59.7)">50</text>
<text x="172.3" y="59.7" transform="rotate(-90 172.3 59.7)">50</text>
<text x="176.1" y="59.7" transform="rotate(-90 176.1 59.7)">50</text>
<text x="179.9" y="59.7" transform="rotate(-90 179.9 59.7)">50</text>
<text x="74.5" y="65.3" transform="rotate(-90 74.5 65.3)">10k</text>
<text x="78.3" y="65.3" transform="rotate(-90 78.3 65.3)">10k</text>
<text x="82.1" y="65.3" transform="rotate(-90 82.1 65.3)">10k</text>
<text x="86" y="65.3" transform="rotate(-90 86 65.3)">1k5</text>
<text x="89.8" y="65.3" transform="rotate(-90 89.8 65.3)">10k</text>
<text x="108.7" y="65.6">100nF</text>
<text x="155.2" y="61.8">C63</text>
<text x="161.6" y="61.8">C64</text>
<text x="272.3" y="65.6">GND</text>
<text x="105.9" y="72">GND</text>
<text x="154.4" y="68.2">100nF</text>
<text x="160.8" y="68.2">10uF</text>
<text x="168.5" y="70.5" transform="rotate(-90 168.5 70.5)">R47</text>
<text x="172.3" y="70.5" transform="rotate(-90 172.3 70.5)">R48</text>
<text x="176.1" y="70.5" transform="rotate(-90 176.1 70.5)">R49</text>
<text x="179.9" y="70.5" transform="rotate(-90 179.9 70.5)">R50</text>
<text x="206.5" y="70.7">USBLC6-4SC6</text>
<text x="210.2" y="68.4">U15</text>
<text x="74.5" y="75.6" transform="rotate(-90 74.5 75.6)">R37</text>
<text x="78.3" y="75.6" transform="rotate(-90 78.3 75.6)">R38</text>
<text x="82.1" y="75.6" transform="rotate(-90 82.1 75.6)">R39</text>
<text x="86" y="75.6" transform="rotate(-90 86 75.6)">R40</text>
<text x="89.8" y="75.6" transform="rotate(-90 89.8 75.6)">R41</text>
<text x="116.4" y="79.9" transform="rotate(-90 116.4 79.9)">VDDIO</text>
<text x="119" y="80.5" transform="rotate(-90 119 80.5)">VDDCR</text>
<text x="121.5" y="80.3" transform="rotate(-90 121.5 80.3)">VDD1A</text>
<text x="124.1" y="80.3" transform="rotate(-90 124.1 80.3)">VDD2A</text>
<text x="155.4" y="78.3">GND</text>
<text x="232" y="78.2" transform="rotate(-90 232 78.2)">GND</text>
<text x="103.4" y="87.2">TXD0</text>
<text x="103.4" y="89.8">TXD1</text>
<text x="131.7" y="89.8">TXP</text>
<text x="60.3" y="93.6">R31</text>
<text x="71.1" y="93.6">33</text>
<text x="103.4" y="92.3">TXEN</text>
<text x="103.4" y="94.8">RXD0/MODE0</text>
<text x="131.4" y="94.8">RXP</text>
<text x="131.7" y="92.3">TXN</text>
<text x="51.8" y="99.9">GND</text>
<text x="60.3" y="96.1">R32</text>
<text x="60.3" y="98.7">R33</text>
<text x="60.3" y="101.2">R34</text>
<text x="70.6" y="98.7">10k</text>
<text x="71.1" y="96.1">33</text>
<text x="71.1" y="101.2">33</text>
<text x="103.4" y="99.9">RXER/PHYAD0</text>
<text x="103.4" y="97.4">RXD1/MODE1</text>
<text x="131.4" y="97.4">RXN</text>
<text x="25.3" y="107.5">+3V3</text>
<text x="103.4" y="102.5">CRS_DV/MODE2</text>
<text x="103.4" y="105">MDIO</text>
<text x="103.4" y="107.5">MDC</text>
<text x="129.7" y="105">RBIAS</text>
<text x="150.5" y="103.7">R46</text>
<text x="166.2" y="103.7">12.1k</text>
<text x="60.3" y="113.9">R35</text>
<text x="71.1" y="113.9">33</text>
<text x="103.4" y="112.6">~{RST}</text>
<text x="122" y="110.1">LED1/REGOFF</text>
<text x="122.9" y="112.6">LED2/~{INTSEL}</text>
<text x="28.8" y="118.6" transform="rotate(-90 28.8 118.6)">VDD</text>
<text x="60.3" y="119">R36</text>
<text x="71.1" y="119">33</text>
<text x="103.4" y="115.2">~{INT}/REFCLKO</text>
<text x="165.6" y="115.2">GND</text>
<text x="20.8" y="120.2">Tri-State</text>
<text x="28.8" y="124" transform="rotate(-90 28.8 124)">GND</text>
<text x="31.2" y="120.2">OUT</text>
<text x="103.4" y="122.8">XTAL2</text>
<text x="103.4" y="120.2">XTAL1/CLKIN</text>
<text x="121.5" y="126.5" transform="rotate(-90 121.5 126.5)">VSS</text>
<text x="122.9" y="130.4">U14</text>
<text x="25.9" y="132.9">GND</text>
<text x="29.9" y="136">X4</text>
<text x="122.9" y="132.9">LAN8742A</text>
<text x="142.5" y="136.8">C62</text>
<text x="19" y="138.5">ECS-2520MV-250-CN-TR</text>
<text x="127.9" y="141.5" transform="rotate(-90 127.9 141.5)">470pF</text>
<text x="134.2" y="140" transform="rotate(-90 134.2 140)">C59</text>
<text x="141.7" y="143.1">1uF</text>
<text x="265.7" y="143.1">C66</text>
<text x="273.3" y="143.1">C67</text>
<text x="118.6" y="148.2">GND</text>
<text x="138.9" y="148.2">GND</text>
<text x="264.9" y="149.5">100nF</text>
<text x="272.6" y="149.5">100nF</text>
<text x="265.9" y="157.1">GND</text>
<text x="148.2" y="166.5">J8</text>
<text x="129.3" y="168.8">RJ45_Abracon_ARJP11A-MASA-B-A-EMU2</text>
<text x="164.4" y="173.6">TD+</text>
<text x="106.4" y="176.1">GND</text>
<text x="118.7" y="176.1">270</text>
<text x="119" y="179.2">R43</text>
<text x="164.4" y="178.7">TD-</text>
<text x="165" y="176.1">TCT</text>
<text x="164.1" y="181.2">RD+</text>
<text x="164.7" y="183.7">RCT</text>
<text x="376.6" y="185">+5V_POE</text>
<text x="164.1" y="186.3">RD-</text>
<text x="165.5" y="191.4">V-</text>
<text x="165.5" y="188.8">V+</text>
<text x="267.5" y="188.8">MYBSP0055AABFT</text>
<text x="273.8" y="186.3">MD1</text>
<text x="284.7" y="188.2">PWR_FLAG</text>
<text x="112.4" y="192.4">R42</text>
<text x="119" y="192.3" transform="rotate(-90 119 192.3)">10k</text>
<text x="123.3" y="195.7">R44</text>
<text x="124.1" y="192.4" transform="rotate(-90 124.1 192.4)">270</text>
<text x="301" y="201.9">C68</text>
<text x="313.7" y="201.9">C69</text>
<text x="339.1" y="202.8">C71</text>
<text x="351.8" y="202.8">C72</text>
<text x="375.9" y="199">R51</text>
<text x="375.9" y="201.5">15k/0.1W</text>
<text x="118.6" y="205.3">GND</text>
<text x="141" y="207.9">C61</text>
<text x="284.7" y="208.5">PWR_FLAG</text>
<text x="339.1" y="205.3">22nF</text>
<text x="351.8" y="205.3">22nF</text>
<text x="320.5" y="220.6">GND</text>
<text x="268.5" y="226.9">U16</text>
<text x="267" y="229.5">TLP293</text>
<text x="295.1" y="246">GND</text>
<text x="127.5" y="247.2">GND</text>
</g>
<g font-size="1.8" fill="#a90000">
<text x="115.3" y="73.1" transform="rotate(-90 115.3 73.1)">9</text>
<text x="117.9" y="73.1" transform="rotate(-90 117.9 73.1)">6</text>
<text x="120.4" y="73.7" transform="rotate(-90 120.4 73.7)">19</text>
<text x="122.9" y="73.1" transform="rotate(-90 122.9 73.1)">1</text>
<text x="205" y="75.9">5</text>
<text x="220.3" y="75.9">2</text>
<text x="209.3" y="83.3" transform="rotate(-90 209.3 83.3)">1</text>
<text x="211.8" y="83.3" transform="rotate(-90 211.8 83.3)">3</text>
<text x="214.4" y="83.3" transform="rotate(-90 214.4 83.3)">4</text>
<text x="216.9" y="83.3" transform="rotate(-90 216.9 83.3)">6</text>
<text x="100.3" y="86.1">17</text>
<text x="100.3" y="88.6">18</text>
<text x="135.8" y="88.6">21</text>
<text x="100.3" y="91.2">16</text>
<text x="100.9" y="93.7">8</text>
<text x="135.8" y="91.2">20</text>
<text x="135.8" y="93.7">23</text>
<text x="100.3" y="98.8">10</text>
<text x="100.3" y="101.3">11</text>
<text x="100.9" y="96.3">7</text>
<text x="135.8" y="96.3">22</text>
<text x="100.3" y="103.9">12</text>
<text x="100.3" y="106.4">13</text>
<text x="135.8" y="103.9">24</text>
<text x="27.7" y="113.7" transform="rotate(-90 27.7 113.7)">4</text>
<text x="100.3" y="111.5">15</text>
<text x="136.5" y="111.5">2</text>
<text x="136.5" y="109">3</text>
<text x="18.3" y="119.1">1</text>
<text x="36.1" y="119.1">3</text>
<text x="100.3" y="114">14</text>
<text x="100.9" y="119.1">5</text>
<text x="100.9" y="121.7">4</text>
<text x="27.7" y="126.4" transform="rotate(-90 27.7 126.4)">2</text>
<text x="120.4" y="129.6" transform="rotate(-90 120.4 129.6)">25</text>
<text x="128.2" y="172.5">13</text>
<text x="169.5" y="172.5">1</text>
<text x="128.2" y="175">14</text>
<text x="169.5" y="177.5">2</text>
<text x="169.5" y="175">4</text>
<text x="128.2" y="182.6">11</text>
<text x="128.2" y="185.2">12</text>
<text x="169.5" y="180.1">3</text>
<text x="169.5" y="182.6">5</text>
<text x="169.5" y="185.2">6</text>
<text x="168.9" y="190.2">10</text>
<text x="169.5" y="187.7">9</text>
<text x="135.6" y="195.7" transform="rotate(-90 135.6 195.7)">SH</text>
<text x="140.7" y="195" transform="rotate(-90 140.7 195)">7</text>
<text x="263.5" y="232.2">1</text>
<text x="276.2" y="232.2">4</text>
<text x="263.5" y="237.2">2</text>
<text x="276.2" y="237.2">3</text>
</g>
<g font-size="1.8" fill="#725600">
<text x="47.2" y="87.2">RMII_TXD0</text>
<text x="47.2" y="89.8">RMII_TXD1</text>
<text x="46.8" y="94.8">RMII_RXDO</text>
<text x="47.2" y="92.3">RMII_TXEN</text>
<text x="46.9" y="97.4">RMII_RXD1</text>
<text x="44.8" y="102.5">RMII_CRS_DV</text>
<text x="47.2" y="105">RMII_MDIO</text>
<text x="47.9" y="107.5">RMII_MDC</text>
<text x="52" y="112.6">NRST</text>
<text x="43.8" y="115.2">RMII_REF_CLK</text>
<text x="387.5" y="207.9">POE_TYPE</text>
</g>
<g font-size="1.8" fill="#0f0f0f">
<text x="161.7" y="88.6">TD_P</text>
<text x="161.4" y="93.6">RX_P</text>
<text x="161.6" y="91.1">TD_N</text>
<text x="161.4" y="96.2">RX_N</text>
<text x="154.2" y="111.4">LED_2</text>
<text x="154.2" y="108.9">LED_1</text>
<text x="41.9" y="119">OSC_25M</text>
<text x="111.8" y="172.4">LED_2</text>
<text x="111.8" y="182.5">LED_1</text>
</g>
<g font-size="1.8" fill="#484848">
<text x="191.4" y="112.3" transform="rotate(-90 191.4 112.3)">diffPair100ohm</text>
<text x="193.9" y="108.5" transform="rotate(-90 193.9 108.5)">diffPair100ohm</text>
<text x="186.3" y="120" transform="rotate(-90 186.3 120)">diffPair100ohm</text>
<text x="188.8" y="116.1" transform="rotate(-90 188.8 116.1)">diffPair100ohm</text>
</g>
<g font-size="1.8" fill="#989898">
<text x="326.4" y="202.8">C70</text>
<text x="326.4" y="205.3">100nF</text>
<text x="132.8" y="222.9">C60</text>
<text x="135" y="230.5">1uF</text>
<text x="132.7" y="234.8">R45</text>
<text x="133.2" y="239.4">1M</text>
</g>
<g font-size="1.8" fill="#0000c2">
<text x="304.8" y="241.4">PoE</text>
<text x="304.8" y="243.4">Always</text>
<text x="309.5" y="241.4">802.3at</text>
<text x="312.2" y="243.4">On,</text>
<text x="316.5" y="243.4">thus</text>
<text x="318" y="241.4">Type</text>
<text x="321.7" y="243.4">DEN is</text>
<text x="323.4" y="241.4">2</text>
<text x="325.7" y="241.4">(T2P</text>
<text x="329.4" y="243.4">not</text>
<text x="331.2" y="241.4">is</text>
<text x="333.6" y="243.4">connected</text>
<text x="334" y="241.4">pulled</text>
<text x="341.1" y="241.4">low</text>
<text x="345.4" y="241.4">if</text>
<text x="347.9" y="241.4">Type</text>
<text x="353.2" y="241.4">2</text>
<text x="355.6" y="241.4">was</text>
<text x="360.3" y="241.4">negotiated,</text>
<text x="372" y="241.4">pulled</text>
<text x="379.1" y="241.4">high</text>
<text x="384.3" y="241.4">if</text>
<text x="386.8" y="241.4">Type</text>
<text x="13.7" y="265.5">based</text>
<text x="13.7" y="269.6">NUCLEO-XXXXZX</text>
<text x="20.5" y="265.5">on</text>
<text x="31.2" y="269.6">by</text>
<text x="34.4" y="269.6">ST Micro</text>
<text x="13.7" y="271.6">Revision</text>
<text x="13.7" y="273.7">Reference:</text>
<text x="22.7" y="271.6">B-01</text>
<text x="24.9" y="273.7">MB1137</text>
<text x="13.7" y="277.8">STM32H7</text>
<text x="13.7" y="279.8">Revision</text>
<text x="13.7" y="281.8">https://download.riverdi.com/STM32H7-POE-ADDON/SCHEM_STM32H7-POE-ADDON_Rev.1.0.pdf</text>
<text x="22.7" y="279.8">1.0</text>
<text x="23.5" y="277.8">PoE</text>
<text x="26.9" y="279.8">(Date:</text>
<text x="28.2" y="277.8">Add-on</text>
<text x="33.8" y="279.8">12.07.2023)</text>
<text x="36.6" y="277.8">by</text>
<text x="39.9" y="277.8">Riverdy</text>
</g>
<g font-size="1.4" fill="#840000">
<text x="157.7" y="179.8">XMIT</text>
<text x="158.2" y="187.4">RCV</text>
</g>
<g font-size="1.4" fill="#a90000">
<text x="255.9" y="192.8">1</text>
<text x="255.9" y="197.9">5</text>
<text x="283.9" y="192.8">7</text>
<text x="255.9" y="202.9">2</text>
<text x="255.9" y="208">3</text>
<text x="255.9" y="213.1">4</text>
<text x="283.9" y="213.1">6</text>
</g>
<g font-size="1.4" fill="#006464">
<text x="260.1" y="193.8">+VIN</text>
<text x="275.6" y="193.8">+VOUT</text>
<text x="260.1" y="203.9">DEN</text>
<text x="260.1" y="198.9">-VIN</text>
<text x="260.1" y="209">T2P</text>
<text x="260.1" y="214.1">VC</text>
<text x="275.6" y="214.1">-VOUT</text>
</g>
<g font-size="1.2" fill="#840000">
<text x="145.4" y="174">C1</text>
<text x="145.4" y="177.8">C2</text>
<text x="145.4" y="175.3">C4</text>
<text x="145.4" y="176.6">C5</text>
<text x="140" y="184.2">C1</text>
<text x="145.4" y="181.6">C3</text>
<text x="145.4" y="185.5">C6</text>
<text x="145.4" y="182.9">C7</text>
<text x="145.4" y="184.2">C8</text>
</g>
<text font-size="1.1" fill="#006464" x="141.7" y="209.4">1nF/2000V/10%/X7R/C1206</text>
<g font-size=".9" fill="#840000">
<text x="131" y="174.5">G</text>
<text x="154.3" y="178.3">1000pF</text>
<text x="131.1" y="184.7">Y</text>
<text x="154.3" y="186">1000pF</text>
<text x="143.2" y="188.4">75</text>
<text x="143.2" y="186.6">75</text>
</g>
<g font-size=".7" fill="#006464">
<text x="300.9" y="210.4" transform="rotate(-90 300.9 210.4)">470uF/10V/20%/PCF1A471MCL1GS</text>
<text x="313.4" y="210.4" transform="rotate(-90 313.4 210.4)">22uF/80V/20%/PCH1J220MCL4GS</text>
</g>
</svg>
